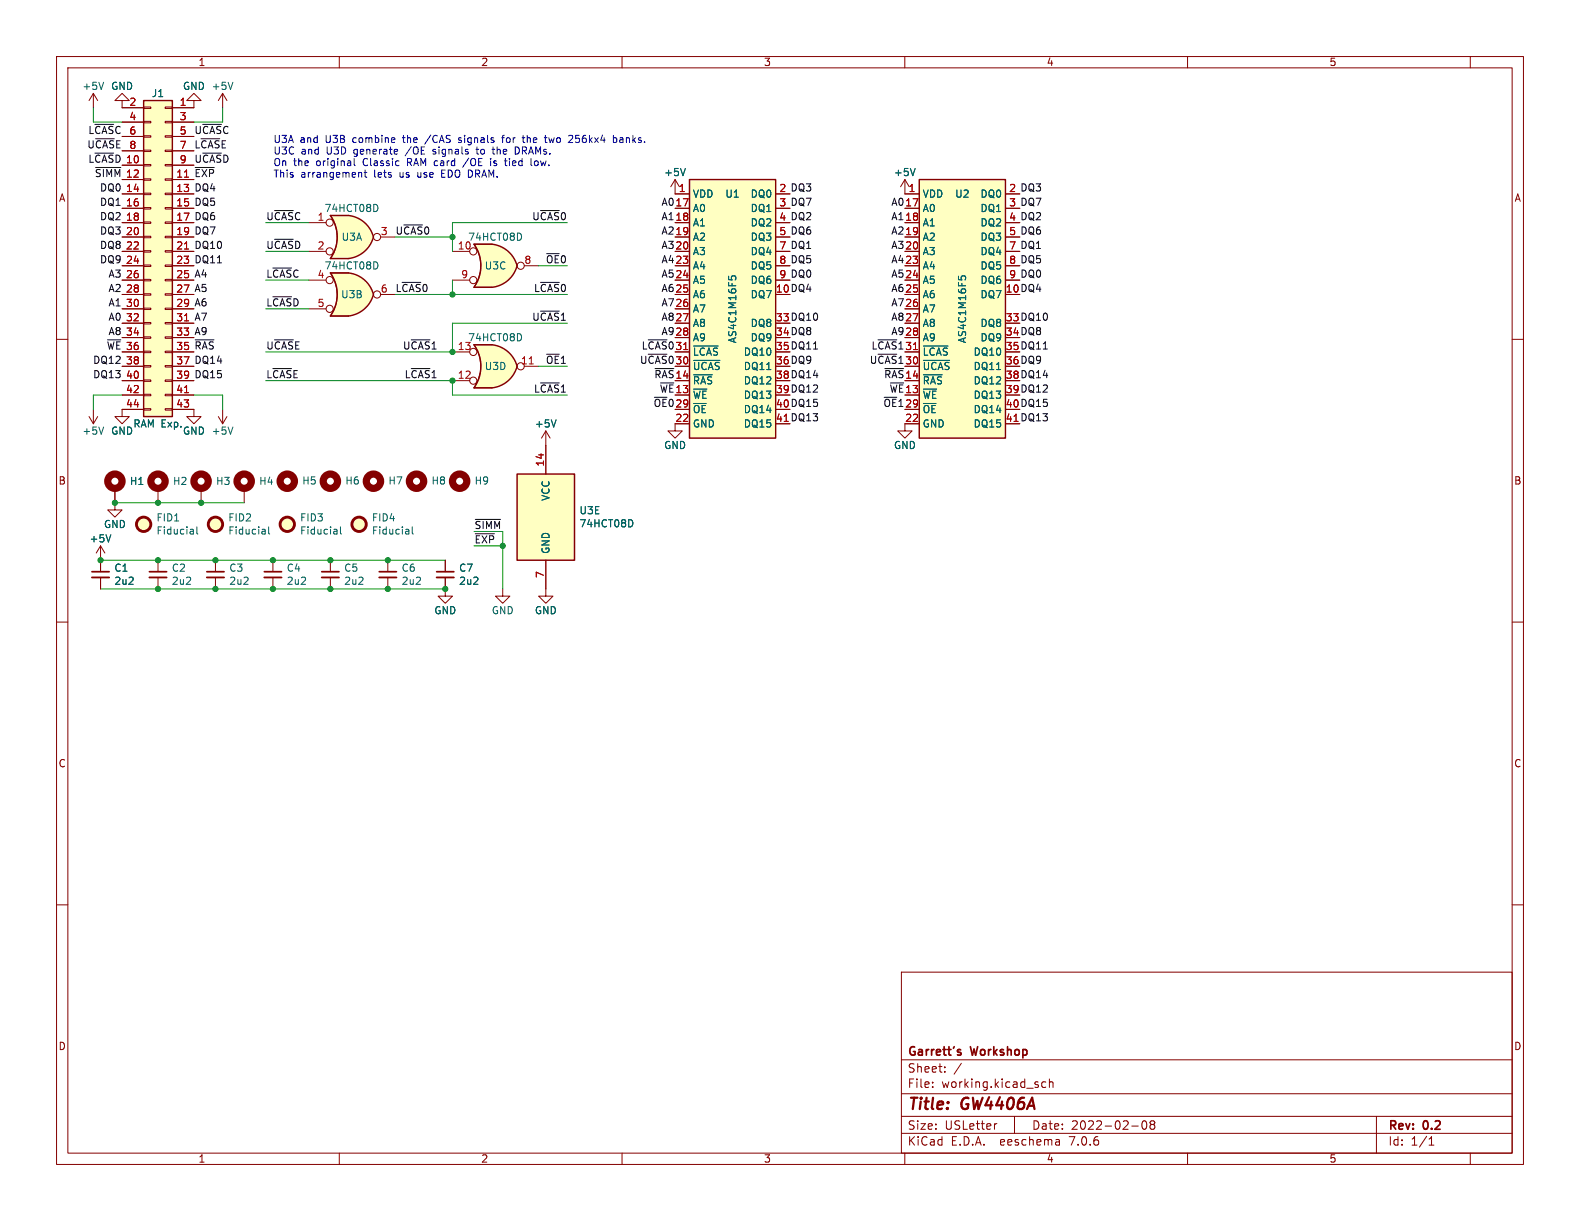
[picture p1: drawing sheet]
<svg xmlns="http://www.w3.org/2000/svg" width="279mm" height="216mm" viewBox="0 0 279 216" stroke-linecap="round" stroke-linejoin="round" font-family="sans-serif">
<g fill="none" stroke="#840000" stroke-width=".18">
<path d="M10 10h259.4v195.9h-259.4zM12 12h255.4v191.9h-255.4zM60 10v2M110 10v2M160 10v2M210 10v2M260 10v2M10 60h2M267.4 60h2M27.9 99.1v2M38.1 99.1v2M78.7 99.1v2"/>
<path d="M10 110h2M27.9 102.1v2M38.1 102.1v2M78.7 102.1v2M267.4 110h2M10 160h2M267.4 160h2M159.4 171.9h108v32h-108zM159.4 197.4h108M159.4 193.4h108M159.4 187.4h108M164.9 192.1v.2"/>
<path d="M164.9 191.4v.1M167.1 189.4v.2M167.1 188.7v.1M170 188l-1.3 1.9M176.3 198.7l-.3 .1M179.4 197.4v3M184.9 191.4l-.4-.1-.3 .3v.4l.2 .2h.5M185.6 191.4l.2-.1 .3 .1 .1 .9M185.6 190.8v1.5M200.1 199.1h1.2M202.1 198.3l.2-.1a.81 .81 0 0 1 .6 .6 .81 .81 0 0 1-.3 .8l-.2 .1a.81 .81 0 0 1-.3-1.4zM203.6 198.8l-.2-.3 .2-.3 .5 .1 .1 .2-.3 .3"/>
<path d="M203.6 198.8l-.2 .3v.3l.2 .3 .5-.1 .1-.2-.1-.4-.2-.2M203.6 198.8h.3M243.4 197.4v6.5M60 203.9v2M110 203.9v2M159.4 200.4h108M160 203.9v2M187.3 201.6l.1 .9M187.4 202.4l-.2 .1M187.4 201.8l-.2 .1M210 203.9v2M252.7 202.5h.9"/>
<path d="M252.7 201.4l.4-.4v1.5M260 203.9v2"/>
</g>
<path d="M26.4 101.1h3.1M36.6 101.1h3M77.2 101.1h3.1M169.5 186.1h.4l.1 .3-.3 .2h-.2M169.5 185.6h.4" fill="none" stroke="#840000" stroke-width=".3"/>
<path d="M26.4 102.1h3.1M36.6 102.1h3M77.2 102.1h3.1" fill="none" stroke="#840000" stroke-width=".33"/>
<path d="M61 50.7l5 1.4a5.2 5.2 0 0 1-4.4 3.8z" fill="#ffffc2" stroke="#ffffc2" stroke-width=".18"/>
<path d="M58.4 55.9h3.2M58.4 48.3h3.2" fill="none" stroke="#ffffc2" stroke-width=".18"/>
<path d="M58.4 48.3h3.2v7.6h-3.2a6.7 6.7 0 0 0 0-7.6z" fill="#ffffc2"/>
<g fill="#ffffc2" stroke="#ffffc2" stroke-width=".18">
<path d="M61.6 48.3a5.1 5.1 0 0 1 4.4 3.8l-4.9 1.3z"/>
<path d="M61 40.6l5 1.3a5.2 5.2 0 0 1-4.4 3.8z"/>
</g>
<path d="M61.6 48.3h-3.2a6.6 6.6 0 0 1 0 7.6h3.2M61.6 48.3a5.1 5.1 0 0 1 4.4 3.8 5.2 5.2 0 0 1-4.4 3.8" fill="none" stroke="#840000" stroke-width=".25"/>
<g fill="none" stroke="#840000" stroke-width=".18">
<path d="M54.6 49.5h3.1M54.6 54.6h3.1M61.6 48.3h-3.2a6.6 6.6 0 0 1 0 7.6h3.2M67.3 52.1h2.5"/>
<circle cx="58.3" cy="54.6" r=".63"/>
<circle cx="58.3" cy="49.5" r=".63"/>
<circle cx="66.7" cy="52.1" r=".63"/>
</g>
<path d="M66.6 46.4l.2 .4-.2 .7" fill="none" stroke="#006464" stroke-width=".18"/>
<path d="M58.4 38.1h3.2M58.4 45.7h3.2" fill="none" stroke="#ffffc2" stroke-width=".18"/>
<path d="M58.4 38.1h3.2v7.6h-3.2a6.7 6.7 0 0 0 0-7.6z" fill="#ffffc2"/>
<g fill="#ffffc2" stroke="#ffffc2" stroke-width=".18">
<path d="M61.6 38.1a5.1 5.1 0 0 1 4.4 3.8l-4.9 1.3z"/>
<path d="M91.4 83.8h10.2v15.3h-10.2z"/>
<path d="M87 61a5.2 5.2 0 0 1 4.4 3.8l-5 1.3z"/>
</g>
<path d="M61.6 38.1h-3.2a6.6 6.6 0 0 1 0 7.6h3.2M61.6 38.1a5.1 5.1 0 0 1 4.4 3.8 5.2 5.2 0 0 1-4.4 3.8M91.4 83.8h10.2v15.3h-10.2z" fill="none" stroke="#840000" stroke-width=".25"/>
<g fill="none" stroke="#840000" stroke-width=".18">
<path d="M16.5 16.5l-.8 1.3M16.5 16.5v2.6M16.5 16.5l.8 1.3M21.6 17.8h1.3l-1.3-1.3-1.3 1.3h1.3v1.3M34.3 17.8h1.3l-1.3-1.3-1.3 1.3h1.3v1.3M39.4 16.5l.7 1.3M39.4 16.5v2.6M39.4 16.5l-.8 1.3M54.6 39.4h3.1M61.6 38.1h-3.2a6.6 6.6 0 0 1 0 7.6h3.2M54.6 44.5h3.1M67.3 41.9h2.5"/>
<path d="M96.5 76.2v7.6M96.5 76.2l-.7 1.3M96.5 76.2l.8 1.3M119.4 74.9v1.3h1.2l-1.2 1.3-1.3-1.3h1.3M48.3 99.1v2M58.4 99.1v2M68.6 99.1v2M96.5 99.1v5M48.3 102.1v2M58.4 102.1v2M68.6 102.1v2"/>
<circle cx="58.3" cy="39.4" r=".63"/>
<circle cx="58.3" cy="44.4" r=".63"/>
<circle cx="66.7" cy="41.9" r=".63"/>
</g>
<path d="M18.3 14.5l-.4 1.3M41.2 14.5l-.4 1.3M66.6 36.2l.2 .5-.2 .6M98.3 74.2l-.4 1.3M111.7 92l.2 .4-.2 .7" fill="none" stroke="#006464" stroke-width=".18"/>
<path d="M46.7 102.1h3.1M56.9 102.1h3M67.1 102.1h3" fill="none" stroke="#840000" stroke-width=".33"/>
<path d="M46.7 101.1h3.1M56.9 101.1h3M67.1 101.1h3" fill="none" stroke="#840000" stroke-width=".3"/>
<path d="M83.8 61h3.2M83.8 68.6h3.2" fill="none" stroke="#ffffc2" stroke-width=".18"/>
<path d="M83.8 61h3.2v7.6h-3.2a6.6 6.6 0 0 0 0-7.6z" fill="#ffffc2"/>
<g fill="#ffffc2" stroke="#ffffc2" stroke-width=".18">
<path d="M86.5 63.5l4.9 1.3a5.1 5.1 0 0 1-4.4 3.8z"/>
<path d="M121.9 31.8h15.3v45.7h-15.3z"/>
<path d="M162.6 31.8h15.2v45.7h-15.2z"/>
<path d="M25.4 17.8h5.1v55.9h-5.1z"/>
<path d="M87 43.2a5.2 5.2 0 0 1 4.4 3.8l-5 1.3z"/>
<circle cx="38.1" cy="92.7" r="1.27"/>
<circle cx="25.4" cy="92.7" r="1.27"/>
<circle cx="63.5" cy="92.7" r="1.27"/>
</g>
<path d="M25.4 17.8h5.1v55.9h-5.1zM121.9 31.8h15.3v45.7h-15.3zM162.6 31.8h15.2v45.7h-15.2zM83.8 61h3.2a5.2 5.2 0 0 1 4.4 3.8 5.1 5.1 0 0 1-4.4 3.8h-3.2a6.6 6.6 0 0 0 0-7.6z" fill="none" stroke="#840000" stroke-width=".25"/>
<g fill="none" stroke="#840000" stroke-width=".18">
<path d="M21.6 19.1h3.8M25.4 18.9h1.3v.3h-1.3zM29.2 18.9h1.3v.3h-1.3zM30.5 19.1h3.8M21.6 34.3h3.8M21.6 36.8h3.8M21.6 39.4h3.8M21.6 29.2h3.8M21.6 31.8h3.8M21.6 21.6h3.8M21.6 24.1h3.8M21.6 26.7h3.8"/>
<path d="M25.4 39.2h1.3v.3h-1.3zM25.4 36.7h1.3v.3h-1.3zM25.4 34.2h1.3v.2h-1.3zM25.4 31.6h1.3v.3h-1.3zM25.4 29.1h1.3v.2h-1.3zM25.4 26.5h1.3v.3h-1.3zM25.4 24h1.3v.3h-1.3zM25.4 21.5h1.3v.2h-1.3zM29.2 39.2h1.3v.3h-1.3zM29.2 36.7h1.3v.3h-1.3zM29.2 34.2h1.3v.2h-1.3zM29.2 31.6h1.3v.3h-1.3z"/>
<path d="M29.2 29.1h1.3v.2h-1.3zM29.2 26.5h1.3v.3h-1.3zM29.2 24h1.3v.3h-1.3zM29.2 21.5h1.3v.2h-1.3zM30.5 34.3h3.8M30.5 36.8h3.8M30.5 39.4h3.8M30.5 29.2h3.8M30.5 31.8h3.8M30.5 21.6h3.8M30.5 24.1h3.8M30.5 26.7h3.8"/>
<path d="M119.4 31.8l.7 1.2M119.4 31.8v2.5h2.5M119.4 31.8l-.8 1.2M119.4 36.8h2.5M119.4 39.4h2.5M137.2 36.8h2.5M160 31.8l.8 1.2M160 31.8v2.5h2.6M160 31.8l-.7 1.2M160 36.8h2.6M160 39.4h2.6M177.8 36.8h2.5"/>
<path d="M21.6 41.9h3.8M21.6 44.5h3.8M21.6 47h3.8M21.6 49.5h3.8M21.6 52.1h3.8M21.6 54.6h3.8M21.6 57.2h3.8M21.6 59.7h3.8M25.4 59.6h1.3v.2h-1.3zM25.4 57h1.3v.3h-1.3zM25.4 54.5h1.3v.2h-1.3zM25.4 51.9h1.3v.3h-1.3z"/>
<path d="M25.4 49.4h1.3v.3h-1.3zM25.4 46.9h1.3v.2h-1.3zM25.4 44.3h1.3v.3h-1.3zM25.4 41.8h1.3v.2h-1.3zM29.2 59.6h1.3v.2h-1.3zM29.2 57h1.3v.3h-1.3zM29.2 54.5h1.3v.2h-1.3zM29.2 51.9h1.3v.3h-1.3zM29.2 49.4h1.3v.3h-1.3zM29.2 46.9h1.3v.2h-1.3zM29.2 44.3h1.3v.3h-1.3zM29.2 41.8h1.3v.2h-1.3z"/>
<path d="M30.5 41.9h3.8M30.5 44.5h3.8M30.5 47h3.8M30.5 49.5h3.8M30.5 52.1h3.8M30.5 54.6h3.8M30.5 57.2h3.8M30.5 59.7h3.8M119.4 41.9h2.5M119.4 44.5h2.5M119.4 47h2.5M119.4 49.5h2.5"/>
<path d="M119.4 52.1h2.5M119.4 54.6h2.5M119.4 57.2h2.5M119.4 59.7h2.5M137.2 41.9h2.5M137.2 44.5h2.5M137.2 47h2.5M137.2 49.5h2.5M160 41.9h2.6M160 44.5h2.6M160 47h2.6M160 49.5h2.6"/>
<path d="M160 52.1h2.6M160 54.6h2.6M160 57.2h2.6M160 59.7h2.6M177.8 41.9h2.5M177.8 44.5h2.5M177.8 47h2.5M177.8 49.5h2.5M21.6 64.8h3.8M21.6 67.3h3.8M21.6 62.2h3.8M21.6 72.4h3.8"/>
<path d="M21.6 69.9h3.8M25.4 72.3h1.3v.2h-1.3zM25.4 69.7h1.3v.3h-1.3zM25.4 67.2h1.3v.2h-1.3zM25.4 64.6h1.3v.3h-1.3zM25.4 62.1h1.3v.3h-1.3zM29.2 72.3h1.3v.2h-1.3zM29.2 69.7h1.3v.3h-1.3zM29.2 67.2h1.3v.2h-1.3zM29.2 64.6h1.3v.3h-1.3zM29.2 62.1h1.3v.3h-1.3zM30.5 64.8h3.8"/>
<path d="M30.5 67.3h3.8M30.5 62.2h3.8M30.5 72.4h3.8M30.5 69.9h3.8M80 67.3h3.1M80 62.2h3.1M87 61h-3.2a6.7 6.7 0 0 1 0 7.6h3.2M92.7 64.8h2.5M119.4 64.8h2.5M119.4 62.2h2.5M119.4 74.9h2.5M119.4 72.4h2.5"/>
<path d="M160 64.8h2.6M160 62.2h2.6M160 72.4h2.6M162.6 74.9h-2.6v1.3h1.3l-1.3 1.3-1.3-1.3h1.3M20.3 86.4v3.8h-1.3l1.3 1.2 1.3-1.2h-1.3M27.9 86.4v2.5M35.6 86.4v2.5M43.2 86.4v2.5"/>
<circle cx="83.7" cy="67.3" r=".63"/>
<circle cx="83.7" cy="62.2" r=".63"/>
<circle cx="92.1" cy="64.8" r=".63"/>
</g>
<path d="M32.6 31.3h.8M32.6 44h.8M32.6 56.7h.8M32.6 69.4h.8M93.6 64.4h.7M161.5 61.8h.8" fill="none" stroke="#a90000" stroke-width=".18"/>
<g fill="none" stroke="#006464" stroke-width=".18">
<path d="M121.2 29.8l-.4 1.3M161.8 29.8l-.4 1.3M92 59.1l.2 .4-.2 .7M128.8 48.8v.6M129.3 49.3v-.3l.3-.2 .5 .1v.4M169.5 48.8v.6M170 49.3v-.3l.2-.2 .5 .1 .1 .4M122.7 66.3h3.3M122.7 63.7h4.6M122.7 61.2h4.3M163.3 66.3h3.3M163.3 63.7h4.6"/>
<path d="M163.3 61.2h4.3M34.1 93.6l.1 .8M34.2 94.4h-.1M34.2 93.9h-.1M34.8 93.2v1.1l.2 .1M46.8 93.6l.1 .8M46.9 94.4h-.1M46.9 93.9h-.1M47.5 93.2v1.1l.2 .1M72.2 93.6l.1 .8M72.3 94.4h-.1M72.3 93.9h-.1"/>
<path d="M72.9 93.2v1.1l.2 .1"/>
</g>
<g fill="none" stroke="#840000" stroke-width="1.3">
<circle cx="20.3" cy="85.1" r="1.27"/>
<circle cx="27.9" cy="85.1" r="1.27"/>
<circle cx="35.6" cy="85.1" r="1.27"/>
<circle cx="43.2" cy="85.1" r="1.27"/>
<circle cx="66" cy="85.1" r="1.27"/>
<circle cx="73.7" cy="85.1" r="1.27"/>
<circle cx="81.3" cy="85.1" r="1.27"/>
</g>
<g fill="none" stroke="#840000" stroke-width=".51">
<circle cx="25.4" cy="92.7" r="1.27"/>
<circle cx="38.1" cy="92.7" r="1.27"/>
<circle cx="63.5" cy="92.7" r="1.27"/>
</g>
<path d="M83.8 43.2h3.2M83.8 50.8h3.2" fill="none" stroke="#ffffc2" stroke-width=".18"/>
<path d="M83.8 43.2h3.2v7.6h-3.2a6.6 6.6 0 0 0 0-7.6z" fill="#ffffc2"/>
<g fill="#ffffc2" stroke="#ffffc2" stroke-width=".18">
<path d="M86.5 45.7l4.9 1.3a5.1 5.1 0 0 1-4.4 3.8z"/>
<circle cx="50.8" cy="92.7" r="1.27"/>
</g>
<path d="M83.8 43.2h3.2a5.2 5.2 0 0 1 4.4 3.8 5.1 5.1 0 0 1-4.4 3.8h-3.2a6.6 6.6 0 0 0 0-7.6z" fill="none" stroke="#840000" stroke-width=".25"/>
<g fill="none" stroke="#840000" stroke-width=".18">
<path d="M21.6 19.1h3.8M30.5 19.1h3.8M21.6 34.3h3.8M21.6 36.8h3.8M21.6 39.4h3.8M21.6 29.2h3.8M21.6 31.8h3.8M21.6 21.6h3.8M21.6 24.1h3.8M21.6 26.7h3.8M30.5 34.3h3.8M30.5 36.8h3.8"/>
<path d="M30.5 39.4h3.8M30.5 29.2h3.8M30.5 31.8h3.8M30.5 21.6h3.8M30.5 24.1h3.8M30.5 26.7h3.8M119.4 34.3h2.5M119.4 36.8h2.5M119.4 39.4h2.5M137.2 36.8h2.5M160 34.3h2.6M160 36.8h2.6"/>
<path d="M160 39.4h2.6M177.8 36.8h2.5M21.6 44.5h3.8M21.6 47h3.8M21.6 49.5h3.8M21.6 41.9h3.8M21.6 52.1h3.8M21.6 54.6h3.8M21.6 57.2h3.8M21.6 59.7h3.8M30.5 44.5h3.8M30.5 47h3.8"/>
<path d="M30.5 49.5h3.8M30.5 41.9h3.8M30.5 52.1h3.8M30.5 54.6h3.8M30.5 57.2h3.8M30.5 59.7h3.8M80 44.5h3.1M80 49.5h3.1M87 43.2h-3.2a6.7 6.7 0 0 1 0 7.6h3.2M92.7 47h2.5M119.4 44.5h2.5M119.4 47h2.5"/>
<path d="M119.4 49.5h2.5M119.4 41.9h2.5M119.4 52.1h2.5M119.4 54.6h2.5M119.4 57.2h2.5M119.4 59.7h2.5M137.2 44.5h2.5M137.2 47h2.5M137.2 49.5h2.5M137.2 41.9h2.5M160 44.5h2.6M160 47h2.6"/>
<path d="M160 49.5h2.6M160 41.9h2.6M160 52.1h2.6M160 54.6h2.6M160 57.2h2.6M160 59.7h2.6M177.8 44.5h2.5M177.8 47h2.5M177.8 49.5h2.5M177.8 41.9h2.5M15.7 73.7l.8 1.2M16.5 72.4v2.5"/>
<path d="M17.3 73.7l-.8 1.2M21.6 64.8h3.8M21.6 62.2h3.8M21.6 67.3h3.8M21.6 69.9h3.8M25.4 72.4h-3.8v1.3h1.3l-1.3 1.2-1.3-1.2h1.3M30.5 72.4h3.8v1.3h-1.3l1.3 1.2 1.3-1.2h-1.3M30.5 64.8h3.8M30.5 62.2h3.8M30.5 67.3h3.8M30.5 69.9h3.8M38.6 73.7l.8 1.2"/>
<path d="M39.4 72.4v2.5M40.1 73.7l-.7 1.2M96.5 78.7v5.1M119.4 74.9h2.5M119.4 72.4h2.5M119.4 64.8h2.5M119.4 62.2h2.5M160 74.9h2.6M160 72.4h2.6M160 64.8h2.6M160 62.2h2.6M17.8 96.5l.7 1.3"/>
<path d="M17.8 96.5v4.6M17.8 96.5l-.8 1.3M20.3 86.4v2.5M78.7 99.1v2M96.5 99.1v6.3h-1.3l1.3 1.3 1.3-1.3h-1.3M17.8 102.1v2M78.7 102.1v3.3h1.3l-1.3 1.3-1.2-1.3h1.2M88.9 104.1v1.3h1.3l-1.3 1.3-1.3-1.3h1.3"/>
<circle cx="83.7" cy="44.4" r=".63"/>
<circle cx="83.7" cy="49.5" r=".63"/>
<circle cx="92.1" cy="47" r=".63"/>
</g>
<g fill="none" stroke="#006464" stroke-width=".18">
<path d="M121.2 29.8l-.4 1.3M161.8 29.8l-.4 1.3M92 41.3l.2 .5-.2 .6M128.8 48.8v.6M129.3 49.3v-.3l.3-.2 .5 .1v.4M169.5 48.8v.6M170 49.3v-.3l.2-.2 .5 .1 .1 .4M18.3 75.5l-.4 1.3M41.2 75.5l-.4 1.3M98.3 74.2l-.4 1.3M122.7 66.3h3.3M122.7 63.7h4.6"/>
<path d="M122.7 61.2h4.3M163.3 66.3h3.3M163.3 63.7h4.6M163.3 61.2h4.3M19.6 94.6l-.4 1.2M59.5 93.6l.1 .8M59.6 94.4h-.1M59.6 93.9h-.1M60.2 93.2v1.1l.2 .1M111.7 92l.2 .4-.2 .7"/>
</g>
<g fill="none" stroke="#840000" stroke-width="1.3">
<circle cx="50.8" cy="85.1" r="1.27"/>
<circle cx="58.4" cy="85.1" r="1.27"/>
</g>
<circle cx="50.8" cy="92.7" r="1.27" fill="none" stroke="#840000" stroke-width=".51"/>
<path d="M16.3 102.1h3" fill="none" stroke="#840000" stroke-width=".33"/>
<path d="M16.3 101.1h3" fill="none" stroke="#840000" stroke-width=".3"/>
<g fill="none" stroke="#0f0f0f" stroke-width=".18">
<path d="M16.8 22h3.3M16.8 27.1h3.3M16.9 29.6h4.5M16.9 24.5h3.3M34.5 29.6h3.4M35.5 24.5h3.4M35.8 22h3.4M35.8 27.1h3.4M48.5 37.2h3.4M71.4 39.8h3.3M95.6 37.2h3.3M48.2 47.4h3.4"/>
<path d="M48.2 52.5h3.4M48.5 42.3h3.4M71.1 49.9h3.3M95.6 49.9h3.3M95.6 55h3.3M34.5 60.1h3.3M48.2 65.2h3.4M48.5 60.1h3.4M72.7 60.1h3.3M72.7 65.2h3.3M95.6 67.7h3.3M114.6 60.1h3.3"/>
<path d="M114.6 62.6h3.3M115.8 65.2h3.4M155.3 60.1h3.3M155.3 62.6h3.3M156.5 65.2h3.3M84 91.8h4.5M84 94.4h3.4"/>
</g>
<g fill="none" stroke="#0000c2" stroke-width=".18">
<path d="M62.6 28v1.1l.2 .2M63.8 30.5l.2 .2v.6M64.4 30.5h.5M64.6 30.1v1.1l.3 .1M76.2 23.9l-1.1 1.6M76.5 27.2h.2M76.7 26.4l-.2 .2 .2 .2M78.1 30.1v1.2h.6M78.1 30.7h.4M81.1 25.1l.3 .1M81.4 24.4l-.3 .1v.2l.3 .1M82.9 28l-1.1 1.6"/>
<path d="M84.2 26.4h.4M84.3 26v1.1l.3 .1M86.8 28v.1M86.8 28.4v.9M87 26.4h.5M87.2 27.1l.3 .1M88.7 24.4h.5M89.2 23.9l-.3 .2v1.1M89.2 28.4h.5M89.5 29.3h.2M91.4 26a.66 .66 0 0 1 .4 .7 .66 .66 0 0 1-.7 .5M92.3 24.4h.5"/>
<path d="M92.6 25.1l.2 .1M93.9 29.1l.2 .2M94.9 28.4l-.3 .1-.1 .2 .1 .5 .3 .1M96.3 24.4h.4M96.6 25.2h.1M97 24.4l.3 .8M101.2 24l.1 .2-.1 .3-.7 .7h.8M108.5 24.4h.3l.3 .2-.1 .5h-.5M110 24.4h-.4M110 24.7h-.3l-.1 .2v.2l.4 .1"/>
</g>
<g fill="none" stroke="#009600" stroke-width=".18">
<path d="M16.5 19.1v2.5h5.1M39.4 19.1v2.5h-5.1M47 39.4h7.6M100.3 39.4h-20.3v5.1M47 44.5h7.6M47 49.5h7.6M47 54.6h7.6M69.8 52.1h30.5M69.8 41.9h10.2M80 49.5v2.6M95.2 47h5.1M100.3 57.2h-20.3v5h-33"/>
<path d="M21.6 69.9h-5.1v2.5M34.3 69.9h5.1v2.5M47 67.3h33v2.6h20.3M95.2 64.8h5.1M17.8 99.1h60.9M20.3 88.9h22.9M83.8 96.5h5.1M83.8 94h5.1v10.1M17.8 104.1h60.9"/>
</g>
<path d="M32.6 31.3h.8M32.6 44h.8M32.6 56.7h.8M32.6 69.4h.8M161.5 61.8h.8" fill="none" stroke="#a90000" stroke-width=".18"/>
<g fill="#009600" stroke="#009600" stroke-width=".18">
<circle cx="80" cy="41.9" r=".46"/>
<circle cx="80" cy="52.1" r=".46"/>
<circle cx="17.8" cy="99.1" r=".46"/>
<circle cx="27.9" cy="104.1" r=".46"/>
<circle cx="27.9" cy="99.1" r=".46"/>
<circle cx="38.1" cy="104.1" r=".46"/>
<circle cx="38.1" cy="99.1" r=".46"/>
<circle cx="35.6" cy="88.9" r=".46"/>
<circle cx="27.9" cy="88.9" r=".46"/>
<circle cx="20.3" cy="88.9" r=".46"/>
<circle cx="80" cy="62.2" r=".46"/>
<circle cx="80" cy="67.3" r=".46"/>
<circle cx="78.7" cy="104.1" r=".46"/>
<circle cx="48.3" cy="104.1" r=".46"/>
<circle cx="58.4" cy="104.1" r=".46"/>
<circle cx="68.6" cy="104.1" r=".46"/>
<circle cx="58.4" cy="99.1" r=".46"/>
<circle cx="48.3" cy="99.1" r=".46"/>
<circle cx="68.6" cy="99.1" r=".46"/>
</g>
<g font-size="2.8" fill="#840000">
<text x="160.4" y="196.8">Title:</text>
<text x="170.1" y="196.8">GW4406A</text>
</g>
<g font-size="2.1" fill="#840000">
<text x="160.4" y="189.9">Sheet:</text>
<text x="160.4" y="187.1">Garrett's</text>
<text x="171.8" y="187.1">Workshop</text>
<text x="160.4" y="192.6">File:</text>
<text x="166.5" y="192.6">working.kicad_sch</text>
<text x="160.4" y="202.8">KiCad</text>
<text x="160.4" y="200">Size:</text>
<text x="167.1" y="200">USLetter</text>
<text x="168.1" y="202.8">E.D.A.</text>
<text x="177" y="202.8">eeschema</text>
<text x="182.4" y="200">Date:</text>
<text x="189.4" y="202.8">7.0.6</text>
<text x="189.4" y="200">2022-02-08</text>
<text x="245.4" y="200.2">Rev:</text>
<text x="245.4" y="202.8">Id:</text>
<text x="249.5" y="202.8">1/1</text>
<text x="251.8" y="200.2">0.2</text>
</g>
<g font-size="1.8" fill="#840000">
<text x="35" y="11.9">1</text>
<text x="85" y="11.9">2</text>
<text x="135" y="11.9">3</text>
<text x="185" y="11.9">4</text>
<text x="235" y="11.9">5</text>
<text x="10.3" y="35.9">A</text>
<text x="137.7" y="34">2 DQ3</text>
<text x="178.4" y="34">2 DQ3</text>
<text x="267.7" y="35.9">A</text>
<text x="137.7" y="39.1">4 DQ2</text>
<text x="178.4" y="39.1">4 DQ2</text>
<text x="137.1" y="51.8">10 DQ4</text>
<text x="177.8" y="51.8">10 DQ4</text>
<text x="137.1" y="56.9">33 DQ10</text>
<text x="137.1" y="59.4">34 DQ8</text>
<text x="177.8" y="56.9">33 DQ10</text>
<text x="177.8" y="59.4">34 DQ8</text>
<text x="137.1" y="62">35 DQ11</text>
<text x="137.1" y="64.5">36 DQ9</text>
<text x="177.8" y="62">35 DQ11</text>
<text x="177.8" y="64.5">36 DQ9</text>
<text x="115.6" y="67">~{RAS}</text>
<text x="116.6" y="69.5">~{WE}</text>
<text x="137.1" y="67.1">38 DQ14</text>
<text x="137.1" y="69.6">39 DQ12</text>
<text x="156.2" y="67">~{RAS}</text>
<text x="157.2" y="69.5">~{WE}</text>
<text x="177.8" y="67.1">38 DQ14</text>
<text x="177.8" y="69.6">39 DQ12</text>
<text x="137.1" y="72.1">40 DQ15</text>
<text x="177.8" y="72.1">40 DQ15</text>
<text x="10.3" y="85.9">B</text>
<text x="267.7" y="85.9">B</text>
<text x="10.3" y="135.9">C</text>
<text x="267.7" y="135.9">C</text>
<text x="10.3" y="185.9">D</text>
<text x="267.7" y="185.9">D</text>
<text x="35" y="205.8">1</text>
<text x="85" y="205.8">2</text>
<text x="135" y="205.8">3</text>
<text x="185" y="205.8">4</text>
<text x="235" y="205.8">5</text>
</g>
<g font-size="1.8" fill="#006464">
<text x="14.5" y="16.1">+5V</text>
<text x="19.6" y="16.1">GND</text>
<text x="26.7" y="17.4">J1</text>
<text x="32.3" y="16.1">GND +5V</text>
<text x="32.3" y="16.1">GND</text>
<text x="117.3" y="31.3">+5V</text>
<text x="122.4" y="35.2">VDD</text>
<text x="128.2" y="35.2">U1</text>
<text x="132.6" y="35.2">DQ0</text>
<text x="158" y="31.3">+5V</text>
<text x="163.1" y="35.2">VDD</text>
<text x="168.8" y="35.2">U2</text>
<text x="173.3" y="35.2">DQ0</text>
<text x="57.3" y="37.7">74HCT08D</text>
<text x="122.4" y="37.7">A0</text>
<text x="122.4" y="40.2">A1</text>
<text x="132.6" y="37.7">DQ1</text>
<text x="132.6" y="40.2">DQ2</text>
<text x="163.1" y="37.7">A0</text>
<text x="163.1" y="40.2">A1</text>
<text x="173.3" y="37.7">DQ1</text>
<text x="173.3" y="40.2">DQ2</text>
<text x="57.3" y="47.9">74HCT08D</text>
<text x="60.3" y="42.8">U3A</text>
<text x="82.7" y="42.8">74HCT08D</text>
<text x="85.6" y="47.9">U3C</text>
<text x="122.4" y="42.8">A2</text>
<text x="122.4" y="45.3">A3</text>
<text x="122.4" y="47.9">A4</text>
<text x="132.6" y="42.8">DQ3</text>
<text x="132.6" y="45.3">DQ4</text>
<text x="132.6" y="47.9">DQ5</text>
<text x="163.1" y="42.8">A2</text>
<text x="163.1" y="45.3">A3</text>
<text x="163.1" y="47.9">A4</text>
<text x="173.3" y="42.8">DQ3</text>
<text x="173.3" y="45.3">DQ4</text>
<text x="173.3" y="47.9">DQ5</text>
<text x="60.2" y="52.9">U3B</text>
<text x="122.4" y="50.4">A5</text>
<text x="122.4" y="52.9">A6</text>
<text x="132.6" y="52.9">DQ7</text>
<text x="132.6" y="50.4">DQ6</text>
<text x="163.1" y="50.4">A5</text>
<text x="163.1" y="52.9">A6</text>
<text x="173.3" y="52.9">DQ7</text>
<text x="173.3" y="50.4">DQ6</text>
<text x="122.4" y="55.5">A7</text>
<text x="122.4" y="58">A8</text>
<text x="132.6" y="58">DQ8</text>
<text x="163.1" y="55.5">A7</text>
<text x="163.1" y="58">A8</text>
<text x="173.3" y="58">DQ8</text>
<text x="82.7" y="60.6">74HCT08D</text>
<text x="85.6" y="65.6">U3D</text>
<text x="122.4" y="60.6">A9</text>
<text x="122.4" y="65.6">~{UCAS}</text>
<text x="122.4" y="63.1">~{LCAS}</text>
<text x="130.4" y="60.8" transform="rotate(-90 130.4 60.8)">AS4C1M16F5</text>
<text x="131.4" y="63.1">DQ10</text>
<text x="131.4" y="65.6">DQ11</text>
<text x="132.6" y="60.6">DQ9</text>
<text x="163.1" y="60.6">A9</text>
<text x="163.1" y="65.6">~{UCAS}</text>
<text x="163.1" y="63.1">~{LCAS}</text>
<text x="171" y="60.8" transform="rotate(-90 171 60.8)">AS4C1M16F5</text>
<text x="172.1" y="63.1">DQ10</text>
<text x="172.1" y="65.6">DQ11</text>
<text x="173.3" y="60.6">DQ9</text>
<text x="122.4" y="70.7">~{WE}</text>
<text x="122.4" y="68.2">~{RAS}</text>
<text x="131.4" y="68.2">DQ12</text>
<text x="131.4" y="70.7">DQ13</text>
<text x="163.1" y="70.7">~{WE}</text>
<text x="163.1" y="68.2">~{RAS}</text>
<text x="172.1" y="68.2">DQ12</text>
<text x="172.1" y="70.7">DQ13</text>
<text x="14.5" y="77.1">+5V</text>
<text x="19.6" y="77.1">GND</text>
<text x="23.5" y="75.8">RAM Exp.</text>
<text x="32.3" y="77.1">GND +5V</text>
<text x="32.3" y="77.1">GND</text>
<text x="94.5" y="75.8">+5V</text>
<text x="122.4" y="75.8">GND</text>
<text x="122.4" y="73.3">~{OE}</text>
<text x="131.4" y="73.3">DQ14</text>
<text x="131.4" y="75.8">DQ15</text>
<text x="163.1" y="75.8">GND</text>
<text x="163.1" y="73.3">~{OE}</text>
<text x="172.1" y="73.3">DQ14</text>
<text x="172.1" y="75.8">DQ15</text>
<text x="117.3" y="79.6">GND</text>
<text x="158" y="79.6">GND</text>
<text x="22.9" y="86">H1</text>
<text x="30.5" y="86">H2</text>
<text x="38.1" y="86">H3</text>
<text x="45.7" y="86">H4</text>
<text x="53.3" y="85.9">H5</text>
<text x="61" y="85.9">H6</text>
<text x="68.6" y="85.9">H7</text>
<text x="76.2" y="85.9">H8</text>
<text x="83.8" y="85.9">H9</text>
<text x="97.4" y="88.7" transform="rotate(-90 97.4 88.7)">VCC</text>
<text x="18.3" y="93.6">GND</text>
<text x="27.6" y="92.4">FID1</text>
<text x="27.6" y="94.7">Fiducial</text>
<text x="40.3" y="92.4">FID2</text>
<text x="40.3" y="94.7">Fiducial</text>
<text x="53" y="92.4">FID3</text>
<text x="53" y="94.7">Fiducial</text>
<text x="65.7" y="92.4">FID4</text>
<text x="65.7" y="94.7">Fiducial</text>
<text x="102.4" y="93.4">74HCT08D</text>
<text x="102.4" y="91.1">U3E</text>
<text x="15.7" y="96.1">+5V</text>
<text x="20.1" y="101.3">C1</text>
<text x="30.3" y="101.3">C2</text>
<text x="40.4" y="101.3">C3</text>
<text x="50.6" y="101.3">C4</text>
<text x="60.8" y="101.3">C5</text>
<text x="70.9" y="101.3">C6</text>
<text x="81.1" y="101.3">C7</text>
<text x="97.4" y="98" transform="rotate(-90 97.4 98)">GND</text>
<text x="20.1" y="103.6">2u2</text>
<text x="30.3" y="103.6">2u2</text>
<text x="40.4" y="103.6">2u2</text>
<text x="50.6" y="103.6">2u2</text>
<text x="60.8" y="103.6">2u2</text>
<text x="70.9" y="103.6">2u2</text>
<text x="81.1" y="103.6">2u2</text>
<text x="76.7" y="108.8">GND</text>
<text x="86.9" y="108.8">GND</text>
<text x="94.5" y="108.8">GND</text>
</g>
<g font-size="1.8" fill="#0f0f0f">
<text x="15.5" y="23.8">L~{CAS}C</text>
<text x="34.3" y="23.8">U~{CAS}C</text>
<text x="15.3" y="26.3">U~{CAS}E</text>
<text x="15.5" y="28.9">L~{CAS}D</text>
<text x="34.3" y="28.9">U~{CAS}D</text>
<text x="34.3" y="26.3">L~{CAS}E</text>
<text x="16.7" y="31.4">~{SIMM}</text>
<text x="17.6" y="33.9">DQ0</text>
<text x="34.3" y="31.4">~{EXP}</text>
<text x="34.3" y="33.9">DQ4</text>
<text x="17.6" y="41.6">DQ3</text>
<text x="17.6" y="36.5">DQ1</text>
<text x="17.6" y="39">DQ2</text>
<text x="34.3" y="41.6">DQ7</text>
<text x="34.3" y="39">DQ6</text>
<text x="34.3" y="36.5">DQ5</text>
<text x="47" y="39">U~{CAS}C 1</text>
<text x="69.8" y="41.6">U~{CAS}0</text>
<text x="94" y="39">U~{CAS}0</text>
<text x="116.9" y="36.5">A017</text>
<text x="116.9" y="39">A118</text>
<text x="116.9" y="41.6">A219</text>
<text x="137.7" y="36.6">3 DQ7</text>
<text x="137.7" y="41.7">5 DQ6</text>
<text x="157.5" y="36.5">A017</text>
<text x="157.5" y="39">A118</text>
<text x="157.5" y="41.6">A219</text>
<text x="178.4" y="36.6">3 DQ7</text>
<text x="178.4" y="41.7">5 DQ6</text>
<text x="17.6" y="44.1">DQ8</text>
<text x="17.6" y="46.6">DQ9</text>
<text x="34.3" y="44.1">DQ10</text>
<text x="34.3" y="46.6">DQ11</text>
<text x="47" y="44.1">U~{CAS}D 2</text>
<text x="96.4" y="46.6">~{OE}0</text>
<text x="116.9" y="44.1">A320</text>
<text x="116.9" y="46.6">A423</text>
<text x="137.7" y="44.2">7 DQ1</text>
<text x="137.7" y="46.7">8 DQ5</text>
<text x="157.5" y="44.1">A320</text>
<text x="157.5" y="46.6">A423</text>
<text x="178.4" y="44.2">7 DQ1</text>
<text x="178.4" y="46.7">8 DQ5</text>
<text x="19.1" y="49.2">A3</text>
<text x="19.1" y="51.7">A2</text>
<text x="34.3" y="49.2">A4</text>
<text x="34.3" y="51.7">A5</text>
<text x="47" y="49.2">L~{CAS}C 4</text>
<text x="69.8" y="51.7">L~{CAS}0</text>
<text x="94.3" y="51.7">L~{CAS}0</text>
<text x="116.9" y="51.7">A625</text>
<text x="116.9" y="49.2">A524</text>
<text x="137.7" y="49.3">9 DQ0</text>
<text x="157.5" y="51.7">A625</text>
<text x="157.5" y="49.2">A524</text>
<text x="178.4" y="49.3">9 DQ0</text>
<text x="19.1" y="56.8">A0</text>
<text x="19.1" y="54.3">A1</text>
<text x="19.1" y="59.3">A8</text>
<text x="34.3" y="59.3">A9</text>
<text x="34.3" y="56.8">A7</text>
<text x="34.3" y="54.3">A6</text>
<text x="47" y="54.3">L~{CAS}D 5</text>
<text x="94" y="56.8">U~{CAS}1</text>
<text x="116.9" y="54.3">A726</text>
<text x="116.9" y="56.8">A827</text>
<text x="116.9" y="59.3">A928</text>
<text x="157.5" y="59.3">A928</text>
<text x="157.5" y="54.3">A726</text>
<text x="157.5" y="56.8">A827</text>
<text x="16.4" y="64.4">DQ12</text>
<text x="18.8" y="61.9">~{WE}</text>
<text x="34.3" y="61.9">~{RAS}</text>
<text x="34.3" y="64.4">DQ14</text>
<text x="47" y="61.9">U~{CAS}E</text>
<text x="71.2" y="61.9">U~{CAS}1</text>
<text x="96.4" y="64.4">~{OE}1</text>
<text x="113.1" y="64.4">U~{CAS}0</text>
<text x="153.7" y="64.4">U~{CAS}1</text>
<text x="154" y="61.9">L~{CAS}1</text>
<text x="16.4" y="67">DQ13</text>
<text x="34.3" y="67">DQ15</text>
<text x="47" y="67">L~{CAS}E</text>
<text x="71.5" y="67">L~{CAS}1</text>
<text x="94.3" y="69.5">L~{CAS}1</text>
<text x="115.5" y="72">~{OE}0</text>
<text x="156.1" y="72">~{OE}1</text>
<text x="83.8" y="93.6">~{SIMM}</text>
</g>
<g font-size="1.8" fill="#a90000">
<text x="22.8" y="18.8">2</text>
<text x="22.8" y="21.3">4</text>
<text x="22.8" y="23.9">6</text>
<text x="31.7" y="18.8">1</text>
<text x="31.7" y="21.3">3</text>
<text x="31.7" y="23.9">5</text>
<text x="22.2" y="29">10</text>
<text x="22.8" y="26.4">8</text>
<text x="31.7" y="26.4">7</text>
<text x="31.7" y="29">9</text>
<text x="22.2" y="31.5">12</text>
<text x="22.2" y="34">14</text>
<text x="31.1" y="31.5">11</text>
<text x="31.1" y="34">13</text>
<text x="119.9" y="34">1</text>
<text x="137.7" y="34">2</text>
<text x="160.6" y="34">1</text>
<text x="178.4" y="34">2</text>
<text x="22.2" y="36.6">16</text>
<text x="22.2" y="39.1">18</text>
<text x="22.2" y="41.7">20</text>
<text x="31.1" y="36.6">15</text>
<text x="31.1" y="39.1">17</text>
<text x="31.1" y="41.7">19</text>
<text x="67.2" y="41.7">3</text>
<text x="119.3" y="36.6">17</text>
<text x="119.3" y="39.1">18</text>
<text x="119.3" y="41.7">19</text>
<text x="137.7" y="36.6">3</text>
<text x="137.7" y="39.1">4</text>
<text x="137.7" y="41.7">5</text>
<text x="160" y="36.6">17</text>
<text x="160" y="39.1">18</text>
<text x="160" y="41.7">19</text>
<text x="178.4" y="36.6">3</text>
<text x="178.4" y="39.1">4</text>
<text x="178.4" y="41.7">5</text>
<text x="22.2" y="44.2">22</text>
<text x="22.2" y="46.7">24</text>
<text x="31.1" y="44.2">21</text>
<text x="31.1" y="46.7">23</text>
<text x="80.9" y="44.2">10</text>
<text x="92.6" y="46.7">8</text>
<text x="119.3" y="44.2">20</text>
<text x="119.3" y="46.7">23</text>
<text x="137.7" y="44.2">7</text>
<text x="137.7" y="46.7">8</text>
<text x="160" y="44.2">20</text>
<text x="160" y="46.7">23</text>
<text x="178.4" y="44.2">7</text>
<text x="178.4" y="46.7">8</text>
<text x="22.2" y="49.3">26</text>
<text x="22.2" y="51.8">28</text>
<text x="31.1" y="49.3">25</text>
<text x="31.1" y="51.8">27</text>
<text x="67.2" y="51.8">6</text>
<text x="81.5" y="49.3">9</text>
<text x="119.3" y="49.3">24</text>
<text x="119.3" y="51.8">25</text>
<text x="137.1" y="51.8">10</text>
<text x="137.7" y="49.3">9</text>
<text x="160" y="49.3">24</text>
<text x="160" y="51.8">25</text>
<text x="177.8" y="51.8">10</text>
<text x="178.4" y="49.3">9</text>
<text x="22.2" y="54.4">30</text>
<text x="22.2" y="56.9">32</text>
<text x="22.2" y="59.4">34</text>
<text x="31.1" y="54.4">29</text>
<text x="31.1" y="56.9">31</text>
<text x="31.1" y="59.4">33</text>
<text x="119.3" y="54.4">26</text>
<text x="119.3" y="56.9">27</text>
<text x="119.3" y="59.4">28</text>
<text x="137.1" y="56.9">33</text>
<text x="137.1" y="59.4">34</text>
<text x="160" y="54.4">26</text>
<text x="160" y="56.9">27</text>
<text x="160" y="59.4">28</text>
<text x="177.8" y="56.9">33</text>
<text x="177.8" y="59.4">34</text>
<text x="22.2" y="62">36</text>
<text x="22.2" y="64.5">38</text>
<text x="31.1" y="62">35</text>
<text x="31.1" y="64.5">37</text>
<text x="80.9" y="62">13</text>
<text x="92" y="64.5">11</text>
<text x="113.4" y="61.9">L~{CAS}0</text>
<text x="119.3" y="64.5">30</text>
<text x="119.3" y="62">31</text>
<text x="137.1" y="62">35</text>
<text x="137.1" y="64.5">36</text>
<text x="160" y="64.5">30</text>
<text x="160" y="62">31</text>
<text x="177.8" y="62">35</text>
<text x="177.8" y="64.5">36</text>
<text x="22.2" y="67.1">40</text>
<text x="22.2" y="69.6">42</text>
<text x="31.1" y="67.1">39</text>
<text x="31.1" y="69.6">41</text>
<text x="80.9" y="67.1">12</text>
<text x="119.3" y="69.6">13</text>
<text x="119.3" y="67.1">14</text>
<text x="137.1" y="67.1">38</text>
<text x="137.1" y="69.6">39</text>
<text x="160" y="69.6">13</text>
<text x="160" y="67.1">14</text>
<text x="177.8" y="67.1">38</text>
<text x="177.8" y="69.6">39</text>
<text x="22.2" y="72.1">44</text>
<text x="31.1" y="72.1">43</text>
<text x="119.3" y="74.7">22</text>
<text x="119.3" y="72.1">29</text>
<text x="137.1" y="74.7">41 DQ13</text>
<text x="137.1" y="72.1">40</text>
<text x="137.1" y="74.7">41</text>
<text x="160" y="74.7">22</text>
<text x="160" y="72.1">29</text>
<text x="177.8" y="74.7">41 DQ13</text>
<text x="177.8" y="72.1">40</text>
<text x="177.8" y="74.7">41</text>
<text x="96.3" y="82.6" transform="rotate(-90 96.3 82.6)">14</text>
<text x="96.3" y="102.3" transform="rotate(-90 96.3 102.3)">7</text>
</g>
<g font-size="1.8" fill="#0000c2">
<text x="48.3" y="25.4">U3A</text>
<text x="48.3" y="27.4">U3C</text>
<text x="48.3" y="29.5">On</text>
<text x="51.9" y="29.5">the</text>
<text x="53.1" y="25.4">and</text>
<text x="53.2" y="27.4">and</text>
<text x="56" y="29.5">original</text>
<text x="57.7" y="25.4">U3B</text>
<text x="57.9" y="27.4">U3D</text>
<text x="62.7" y="25.4">combine</text>
<text x="62.8" y="27.4">generate</text>
<text x="64.5" y="29.5">Classic</text>
<text x="71.8" y="25.4">the</text>
<text x="72.2" y="27.4">/OE</text>
<text x="72.5" y="29.5">RAM card</text>
<text x="75.9" y="25.4">/CAS</text>
<text x="77.2" y="27.4">signals</text>
<text x="82" y="25.4">signals</text>
<text x="82.8" y="29.5">/OE</text>
<text x="85.2" y="27.4">to</text>
<text x="87.8" y="29.5">is</text>
<text x="88.2" y="27.4">the</text>
<text x="89.9" y="25.4">for</text>
<text x="90.6" y="29.5">tied</text>
<text x="92.3" y="27.4">DRAMs.</text>
<text x="93.7" y="25.4">the</text>
<text x="95.3" y="29.5">low.</text>
<text x="97.9" y="25.4">two</text>
<text x="102.2" y="25.4">256kx4</text>
<text x="110.3" y="25.4">banks.</text>
<text x="48.3" y="31.5">This</text>
<text x="53.2" y="31.5">arrangement</text>
<text x="66.3" y="31.5">lets</text>
<text x="70.9" y="31.5">us</text>
<text x="74.3" y="31.5">use</text>
<text x="78.7" y="31.5">EDO DRAM.</text>
</g>
<text font-size="1.8" fill="#009600" x="83.8" y="96.2">~{EXP}</text>
</svg>
